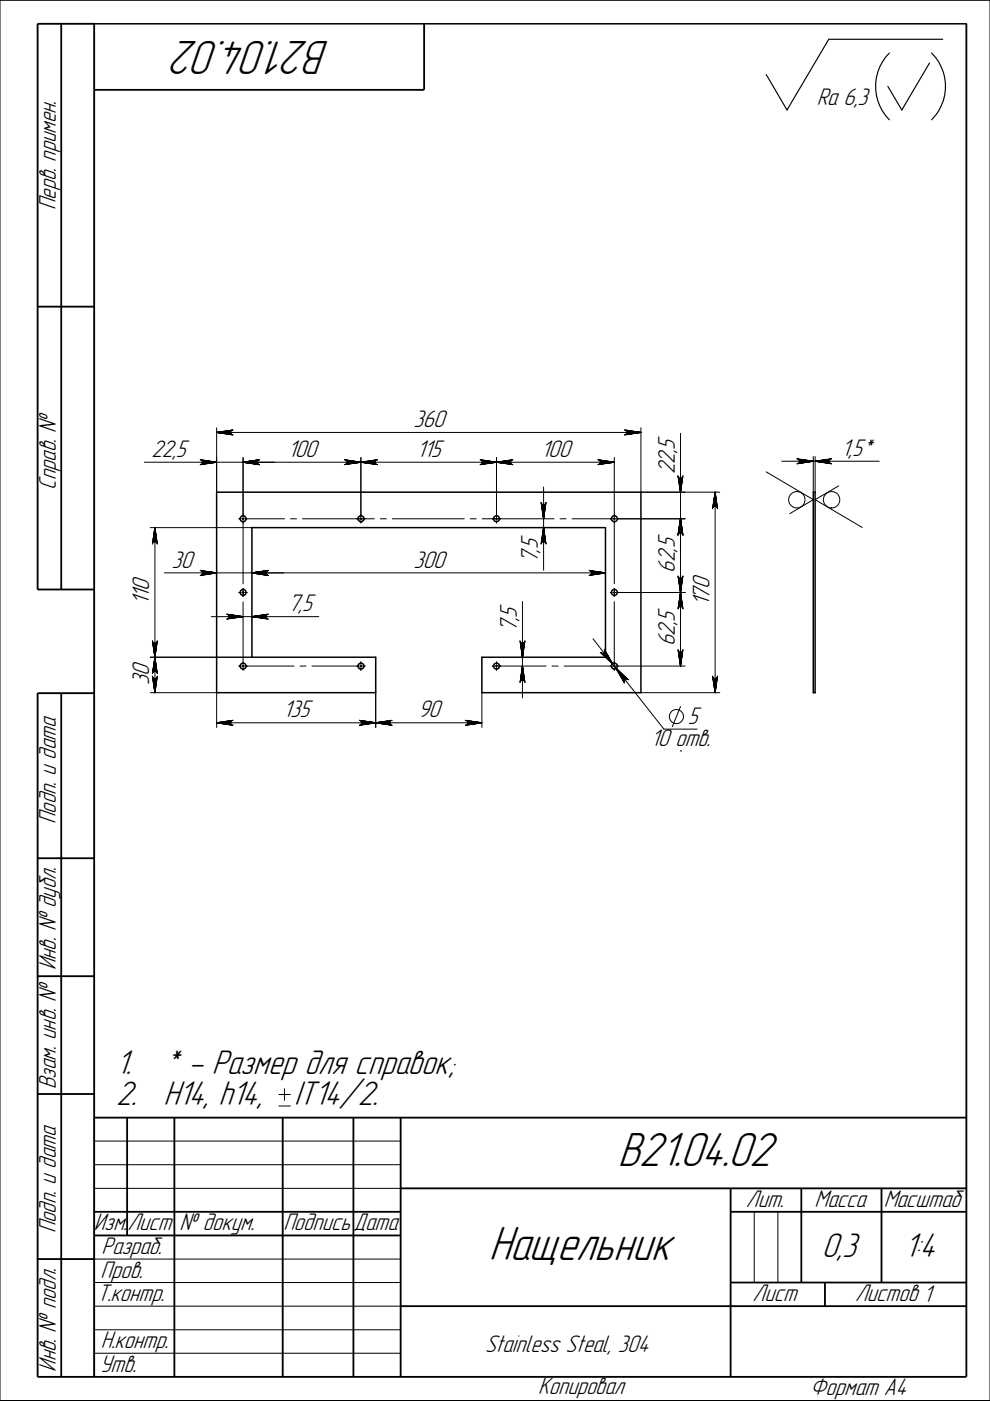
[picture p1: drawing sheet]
<svg xmlns="http://www.w3.org/2000/svg" width="210mm" height="297mm" viewBox="0 0 210 297" stroke-linecap="round" stroke-linejoin="round" font-family="sans-serif">
<g fill="none" stroke="#000" stroke-width=".21">
<path d="M0 .1h209.9v296.8h-209.9zM30.6 98h99.6M42.4 98.5l3.5-.5zM42.4 97.5l3.5 .5zM42.6 98.5l3.3-.5zM42.6 97.5l3.3 .5zM42.8 97.6l3.1 .4-3-.2zM42.9 98.2l3-.2-3.1 .4zM42.9 97.8l3 .2-3-.1zM42.9 98.1l3-.1-3 .2zM42.9 97.9l3 .1-3 .1zM45.9 91.7l3.5-.5z"/>
<path d="M45.9 91.7l3-.1v.2zM45.9 91.7l3 .1 .1 .1zM45.9 91.7l3.1 .2 .1 .2zM45.9 91.7l3.3 .5zM45.9 91.7l3.5 .5zM45.9 91.7l3.3-.5zM45.9 91.7l3.2-.4-.1 .1zM45.9 91.7l3.1-.3-.1 .2zM45.9 91.7h90M45.9 90.7v13.7M45.9 91.7h3M51.5 98l3.5-.5z"/>
<path d="M51.5 98l3-.1v.2zM51.5 98l3 .1 .1 .1zM51.5 98l3.1 .2 .1 .2zM51.5 98l3.4 .5zM51.5 98l3.5 .5zM51.5 98l3.4-.5zM51.5 98l3.2-.4-.1 .2zM51.5 98l3.1-.2-.1 .1zM51.5 97v12.5M73 98.5l3.5-.5zM73 97.5l3.5 .5zM73.2 98.5l3.3-.5z"/>
<path d="M73.2 97.5l3.3 .5zM73.4 97.6l3.1 .4-3-.2zM73.5 98.2l3-.2-3.1 .4zM73.5 97.8l3 .2-2.9-.1zM73.6 98.1l2.9-.1-3 .2zM73.6 97.9l2.9 .1-2.9 .1zM76.5 98l3.5-.5zM76.5 98l3-.1v.2zM76.5 98l3 .1 .1 .1zM76.5 98l3.1 .2 .1 .2zM76.5 98l3.4 .5zM76.5 98l3.5 .5z"/>
<path d="M76.5 98l3.4-.5zM76.5 98l3.2-.4-.1 .2zM76.5 98l3.1-.2-.1 .1zM76.5 97v12.5M101.8 98.5l3.5-.5zM101.8 97.5l3.5 .5zM102 98.5l3.3-.5zM102 97.5l3.3 .5zM102.1 97.6l3.2 .4-3.1-.2zM102.2 98.2l3.1-.2-3.2 .4zM102.2 97.8l3.1 .2-3-.1zM102.3 98.1l3-.1-3.1 .2z"/>
<path d="M102.3 97.9l3 .1-3 .1zM105.3 98l3.5 .5zM105.3 98l3.3 .5zM105.3 98l3 .2 .1 .2zM105.3 98l3 .1v.1zM105.3 98l3-.1v.2zM105.3 98l3-.2v.1zM105.3 98l3.1-.4-.1 .2zM105.3 98l3.3-.5zM105.3 98l3.5-.5zM105.3 97v12.5M126.8 97.5l3.4 .5z"/>
<path d="M126.8 98.5l3.4-.5zM126.9 97.5l3.3 .5zM126.9 98.5l3.3-.5zM127.1 97.6l3.1 .4-3-.2zM127.2 97.8l3 .2-2.9-.1zM127.2 98.2l3-.2-3.1 .4zM127.3 97.9l2.9 .1-2.9 .1zM127.3 98.1l2.9-.1-3 .2zM130.2 97v12.5M132.4 92.2l3.5-.5zM132.4 91.2l3.5 .5zM132.6 92.2l3.3-.5z"/>
<path d="M132.6 91.2l3.3 .5zM132.7 91.3l3.2 .4-3.1-.3zM132.8 91.9l3.1-.2-3.2 .4zM132.8 91.4l3.1 .3-3-.1zM132.9 91.8l3-.1-3.1 .2zM132.9 91.6l3 .1-3 .1zM132.9 91.7h3M135.9 90.7v13.7h16.7M144.3 91.9v49.3M165.7 97.8h20.7M168.9 98.4l3.5-.6zM168.9 97.3l3.5 .5z"/>
<path d="M169.1 98.3l3.3-.5zM169.1 97.3l3.3 .5zM169.3 97.4l3.1 .4-3-.3zM169.4 98.1l3-.3-3.1 .4zM169.4 97.5l3 .3-2.9-.1zM169.5 97.9l2.9-.1-3 .3zM169.5 97.7l2.9 .1-2.9 .1zM172.4 96.8v7.6M172.8 97.8l3.5-.5zM172.8 97.8l3.3-.5zM172.8 97.8l3.2-.4-.1 .1zM172.8 97.8l3.1-.3-.1 .2z"/>
<path d="M172.8 97.8l3-.1v.2zM172.8 97.8l3 .1 .1 .2zM172.8 97.8l3.1 .3 .1 .1zM172.8 97.8l3.3 .5zM172.8 97.8l3.5 .6zM172.8 96.8v7.6M31.9 111.9h21.5M32.8 111.9v3M32.8 111.9l-.5 3.5zM32.8 111.9l-.5 3.3zM32.8 111.9l-.2 3-.1 .1zM32.8 111.9l-.1 3h-.1z"/>
<path d="M32.8 111.9l.1 3h-.2zM32.8 111.9l.3 3h-.2zM32.8 111.9l.4 3.1-.1-.1zM32.8 111.9l.5 3.3zM32.8 111.9l.6 3.5zM32.8 111.9v35M50.7 110h.3M51.3 110h.5M51.5 109.7v.5M51.5 110.5v13.3M52 110h8.3M61.6 110h1.3"/>
<path d="M64.1 110h15.3M76.5 109.7v.5M76.5 110.5v.4M80.6 110h1.3M83.2 110h15.2M99.7 110h1.3M102.2 110h15.3M105.3 109.7v.5M105.3 110.5v.4M114.7 106.5l.6 3.5zM114.8 106.7l.5 3.3zM114.9 106.8l.1 .1 .3 3.1z"/>
<path d="M115 106.9l.1 .1 .2 3zM115.1 107h.2v3zM115.3 111.9l.5 3.5zM115.3 111.9l.4 3.3zM115.3 111.9l.3 3.1-.1-.1zM115.3 111.9l.2 3h-.2zM115.3 111.9v3h-.2zM115.3 111.9l-.2 3h-.1zM115.3 111.9l-.3 3-.1 .1zM115.3 111.9l-.5 3.3zM115.3 111.9l-.6 3.5zM115.3 103.3v17.6"/>
<path d="M115.3 107l.2-.1-.2 3.1zM115.5 106.9l.1-.1-.3 3.2zM115.7 106.7l-.4 3.3zM115.8 106.5l-.5 3.5zM118.7 110h1.3M121.3 110h8.5M130 110h.5M130.2 109.7v.5M130.2 110.5v13.3M130.8 110h14.5M143.7 100.9l.6 3.5zM143.8 101l.5 3.4z"/>
<path d="M143.9 101.2l.4 3.2zM144 101.3l.2 .1 .1 3zM144.2 101.4h.2l-.1 3zM144.3 110l.5 3.5zM144.3 110l.1 3h-.2zM144.3 110l-.1 3h-.2zM144.3 110l-.4 3.2zM144.3 110l-.5 3.3zM144.3 110l-.6 3.5zM144.3 110l.4 3.3zM144.3 110l.4 3.2-.2-.2zM144.3 110l.2 3h-.1z"/>
<path d="M144.3 110l-.5 3.5zM144.3 110l-.3 3-.1 .2zM144.4 101.4l.1-.1-.2 3.1zM144.5 101.3l.2-.1-.4 3.2zM144.7 101l-.4 3.4zM144.8 100.9l-.5 3.5zM151.6 104.4v3M151.6 104.4l-.5 3.5zM151.6 104.4l-.5 3.3zM151.6 104.4l-.3 3-.1 .1zM151.6 104.4l-.1 3h-.2zM151.6 104.4l.1 3h-.2z"/>
<path d="M151.6 104.4l.3 3h-.2zM151.6 104.4l.4 3.1-.1-.1zM151.6 104.4l.5 3.3zM151.6 104.4l.6 3.5zM151.6 104.4v42.5M162.5 100l9.9 5.9-4.9 3M177.8 103l-5 2.9 10 5.9M31.9 139.3h21.5M32.3 135.9l.5 3.4zM32.3 136l.5 3.3zM32.5 136.2l.1 .1 .2 3zM32.6 136.3h.1l.1 3z"/>
<path d="M32.7 136.3h.2l-.1 3zM32.8 136.3v6M32.8 139.3l-.5 3.5zM32.8 139.3l-.5 3.4zM32.8 139.3l-.2 3.1-.1 .1zM32.8 139.3l-.1 3-.1 .1zM32.8 139.3l.1 3h-.2zM32.8 139.3l.3 3.1-.2-.1zM32.8 139.3l.4 3.2-.1-.1zM32.8 139.3l.5 3.4zM32.8 139.3l.6 3.5zM32.9 136.3h.2l-.3 3z"/>
<path d="M33.1 136.3l.1-.1-.4 3.1zM33.3 136l-.5 3.3zM33.4 135.9l-.6 3.4zM34.9 121.5h93.5M42.4 120.9l3.5 .6zM42.4 122l3.5-.5zM42.6 121l3.3 .5zM42.6 122l3.3-.5zM42.8 121.1l3.1 .4-3-.3zM42.8 121.8l3.1-.3zM42.9 121.2l3 .3-3-.1zM42.9 121.4l3 .1-3 .1z"/>
<path d="M42.9 121.6l3-.1-3 .2zM42.9 121.5h3M44.8 130.7h22.8M48 131.3l3.5-.6zM48 130.2l3.5 .5zM48.2 131.2l3.3-.5zM48.2 130.2l3.3 .5zM48.4 131.1l.1-.1 3-.3zM48.4 130.4l3.1 .3-3-.2zM48.5 130.5l3 .2-3-.1zM48.5 130.8l3-.1-3 .3zM48.5 130.6l3 .1-3 .1z"/>
<path d="M48.5 130.7h3M50.7 125.6h.3M51.3 125.6h.5M51.5 124.7v1.8M51.5 127.6v13.1M52 125.6h.4M53.4 130.7l3.5-.5zM53.4 130.7l3.3-.5zM53.4 130.7l3.2-.3-.1 .1zM53.4 130.7l3.1-.2-.1 .1zM53.4 130.7l3-.1v.2zM53.4 130.7l3 .1 .1 .2z"/>
<path d="M53.4 130.7l3.1 .3 .1 .1zM53.4 130.7l3.3 .5zM53.4 130.7l3.5 .6zM53.4 121.5l3.5 .5zM53.4 121.5l3.3 .5zM53.4 121.5l3.2 .3zM53.4 121.5l3 .1 .1 .1zM53.4 121.5l3-.1v.2zM53.4 121.5l3.1-.3-.1 .2zM53.4 121.5l3.2-.4-.1 .1zM53.4 121.5l3.3-.5zM53.4 121.5l3.5-.6z"/>
<path d="M53.4 130.7h3M53.4 121.5h3M110.2 135.9l.6 3.4zM110.3 136l.5 3.3zM110.4 136.2l.1 .1 .3 3zM110.5 136.3h.2l.1 3zM110.7 136.3h.2l-.1 3zM110.8 127.5v20.5M110.9 136.3h.1l-.2 3zM111 136.3l.2-.1-.4 3.1zM111.3 136l-.5 3.3zM111.3 135.9l-.5 3.4z"/>
<path d="M124.9 120.9l3.5 .6zM124.9 122l3.5-.5zM125.1 121l3.3 .5zM125.1 122l3.3-.5zM125.2 121.1l3.2 .4-3.1-.3zM125.2 121.8l3.2-.3zM125.3 121.2l3.1 .3-3-.1zM125.4 121.4l3 .1-3 .1zM125.4 121.6l3-.1-3.1 .2zM125.4 121.5h3M125.7 135.4l15.1 19.2h7M127.3 138.3l2.6 2.4z"/>
<path d="M127.5 138.4l2.4 2.3zM127.6 138.5l2.3 2.2zM127.8 138.5l.2-.1 1.9 2.3zM128 138.4l.1-.1 1.8 2.4zM128.1 137.7l1.8 3zM128.2 137.8l1.7 2.9zM128.2 138.2l1.7 2.5-1.8-2.4zM128.2 138l1.7 2.7-1.7-2.5zM129.4 125.6h.4M130 125.6h.5M130.2 124.7v1.8M130.2 127.6v13.2"/>
<path d="M130.8 125.6h14.5M143.8 122.1l.5 3.5zM143.8 137.7l.5 3.5zM143.8 122.3l.5 3.3zM143.8 137.9l.5 3.3zM143.9 122.4l.1 .2 .3 3zM143.9 138l.1 .2 .3 3zM144 122.6h.2l.1 3zM144 138.2h.2l.1 3zM144.2 122.6h.2l-.1 3zM144.2 138.2h.2l-.1 3zM144.3 125.6l-.5 3.5z"/>
<path d="M144.3 125.6l-.5 3.3zM144.3 125.6l-.3 3.1-.1 .1zM144.3 125.6l-.1 3-.2 .1zM144.3 125.6l.1 3h-.2zM144.3 125.6l.2 3.1-.1-.1zM144.3 125.6l.4 3.2-.2-.1zM144.3 125.6l.4 3.3zM144.3 125.6l.5 3.5zM144.4 122.6h.1l-.2 3zM144.4 138.2h.1l-.2 3zM144.5 122.6l.2-.2-.4 3.2zM144.5 138.2l.2-.2-.4 3.2z"/>
<path d="M144.7 122.3l-.4 3.3zM144.7 137.9l-.4 3.3zM144.8 122.1l-.5 3.5zM144.8 137.7l-.5 3.5zM31.9 146.9h14v7.3M32.3 143.3l.5 3.6zM32.3 143.5l.5 3.4zM32.5 143.7l.1 .1 .2 3.1zM32.6 143.8l.1 .1 .1 3zM32.7 143.9h.2l-.1 3zM32.8 143.9v3M32.9 143.9l.2-.1-.3 3.1z"/>
<path d="M33.1 143.8l.1-.1-.4 3.2zM33.3 143.5l-.5 3.4zM33.4 143.3l-.6 3.6zM45.9 153.2l3.5 .6zM45.9 153.2l3.3 .5zM45.9 153.2l3.1 .3 .1 .1zM45.9 153.2l3 .2 .1 .1zM45.9 153.2h3v.2zM45.9 153.2l3.1-.2-.1 .2zM45.9 153.2l3.2-.3-.1 .1zM45.9 153.2l3.3-.4zM45.9 153.2l3.5-.5z"/>
<path d="M50.7 141.2h.3M51.3 141.2h.5M51.5 141v.5M51.5 141.7v.4M52 141.2h10.3M63.6 141.2h1.3M66.1 141.2h9.9M76.2 152.7l3.5 .5zM76.2 153.8l3.5-.6zM76.3 141.2h.5M76.3 152.8l3.4 .4zM76.3 153.7l3.4-.5z"/>
<path d="M76.5 152.9l3.2 .3-3.1-.2zM76.5 140.3v.4M76.5 141v.5M76.5 141.7v.4M76.6 153l3.1 .2h-3zM76.6 153.5l3.1-.3-3.2 .4zM76.7 153.2h3l-3 .2zM76.7 153.4l3-.2-3.1 .3zM77 141.2h.4M79.7 153.2l3.4 .6zM79.7 153.2l3.3 .5zM79.7 153.2l3 .3 .1 .1z"/>
<path d="M79.7 153.2l3 .2v.1zM79.7 153.2h3v.2zM79.7 153.2l3-.2v.2zM79.7 153.2l3.1-.3-.1 .1zM79.7 153.2l3.3-.4zM79.7 153.2l3.4-.5zM79.7 146.9v7.3M98.6 152.7l3.6 .5zM98.6 153.8l3.6-.6zM98.8 152.8l3.4 .4zM98.8 153.7l3.4-.5zM99 152.9l3.2 .3-3.1-.2z"/>
<path d="M99.1 153l3.1 .2h-3zM99.1 153.5l3.1-.3-3.2 .4zM99.2 153.2h3l-3 .2zM99.2 153.4l3-.2-3.1 .3zM102.2 153.2l-56.3 .1M102.2 146.9v7.3M104.4 141.2h.4M105 141.2h.5M105.3 140.3v.4M105.3 141v.5M105.3 141.7v.4M105.6 141.2h10.2"/>
<path d="M110.8 141.2l.5 3.5zM110.8 141.2l.5 3.3zM110.8 141.2l.4 3.2-.2-.1zM110.8 141.2l.2 3.1-.1-.1zM110.8 141.2l.1 3h-.2zM110.8 141.2l-.1 3-.2 .1zM110.8 141.2l-.3 3.1-.1 .1zM110.8 141.2l-.5 3.3zM110.8 141.2l-.6 3.5zM117.1 141.2h1.2M119.6 141.2h10.2M130 141.2h.5"/>
<path d="M130.2 141v.5M130.2 141.7v.4M130.6 141.7l1.8 3.1zM130.6 141.7l1.7 2.9zM130.6 141.7l1.7 2.6v.2zM130.6 141.7l1.8 2.4-.1 .2zM130.6 141.7l2 2.3-.2 .1zM130.6 141.7l2.2 2.3h-.2zM130.6 141.7l2.3 2.3h-.1zM130.6 141.7l2.5 2.3zM130.6 141.7l2.6 2.4zM130.8 141.2h14.5"/>
<path d="M135.9 146.9h16.7M144.3 149.8l-1.7 4.3M151.1 143.3l.5 3.6zM151.1 143.5l.5 3.4zM151.2 143.7l.1 .1 .3 3.1zM151.3 143.8l.2 .1 .1 3zM151.5 143.9h.2l-.1 3zM151.6 143.9v3M151.7 143.9l.2-.1-.3 3.1zM151.9 143.8l.1-.1-.4 3.2zM152.1 143.5l-.5 3.4zM152.2 143.3l-.6 3.6z"/>
<path d="M20 237v54.9M59.1 234.5h2.5M59.1 232.1h2.5M60.3 230.8v2.5M20 252h64.9M20 246.9h64.9M20 241.9h64.9M159.9 256.9v15M164.9 256.9v15M20 276.9h64.9M20 271.9h64.9M20 266.9h64.9"/>
<path d="M20 286.9h64.9M20 281.9h64.9"/>
<circle cx="169" cy="106" r="1.75"/>
<circle cx="176.3" cy="106" r="1.74"/>
<circle cx="143.4" cy="151.9" r="1.51"/>
</g>
<g fill="none" stroke="#000" stroke-width=".32">
<path d="M20 5h184.9M45.9 104.4h90v42.5h-33.7v-7.6h26.2v-27.4h-75v27.4h26.3v7.6h-33.8zM172.4 104.4h.4v42.5h-.4z"/>
<circle cx="51.5" cy="110" r=".62"/>
<circle cx="76.5" cy="110" r=".62"/>
<circle cx="105.3" cy="110" r=".62"/>
<circle cx="130.3" cy="110" r=".62"/>
<circle cx="51.5" cy="125.6" r=".62"/>
<circle cx="130.3" cy="125.6" r=".62"/>
<circle cx="51.5" cy="141.2" r=".62"/>
<circle cx="76.5" cy="141.2" r=".62"/>
<circle cx="105.3" cy="141.2" r=".62"/>
<circle cx="130.3" cy="141.2" r=".62"/>
</g>
<g fill="none" stroke="#000" stroke-width=".39">
<path d="M13 5v120M89.9 5v14h-69.9M204.9 5v286.9h-196.9v-144.9h12M8 65h12M42.8 98.2h3.1M42.8 97.8h3.1M45.9 91.9h3.2M45.9 91.5h3.2M51.5 98.2h3.2M51.5 97.8h3.2M73.4 98.2h6.3M73.4 97.8h6.3"/>
<path d="M102.1 98.2h6.3M102.1 97.8h6.3M127.1 98.2h3.1M127.1 97.8h3.1M132.7 91.9h3.2M132.7 91.5h3.2M169.3 97.6h3.1M172.8 97.6h3.2M32.6 111.9v3.1M33 111.9v3.1M115.1 106.8v3.2M115.1 111.9v3.1"/>
<path d="M115.4 106.8v3.2M115.4 111.9v3.1M144.1 101.2v3.2M144.1 110v3.2M144.5 101.2v3.2M144.5 110v3.2M151.8 104.4v3.1M20 125h-12v-120h12v286.9M32.6 136.2v6.3M33 136.2v6.3M42.8 121.3h3.1M42.8 121.7h3.1"/>
<path d="M48.4 130.9h3.1M48.4 130.5h3.1M53.4 130.9h3.2M53.4 130.5h3.2M53.4 121.3h3.2M53.4 121.7h3.2M110.6 136.2v3.1M111 136.2v3.1M125.2 121.3h3.2M125.2 121.7h3.2M144.1 122.4v6.4M144.1 138v3.2"/>
<path d="M144.5 122.4v6.4M144.5 138v3.2M13 147v144.9M32.6 143.7v3.2M33 143.7v3.2M45.9 153.1h3.2M45.9 153.4h3.2M76.5 153.1h6.3M76.5 153.4h6.3M99 153.1h3.2M99 153.4h3.2M110.6 141.2v3.2"/>
<path d="M111 141.2v3.2M151.8 143.7v3.2M8 182h12M8 207h12M8 232h12M20 237h184.9M27 237v24.9M37 237v54.9M59.9 237v54.9M74.9 237v54.9M84.9 237v54.9M20 256.9h64.9"/>
<path d="M84.9 252h120M154.9 256.9h50M154.9 252v39.9M169.9 252v19.9M186.9 252v19.9M8 266.9h12M20 261.9h64.9M84.9 276.9h120M154.9 271.9h50M174.9 271.9v5"/>
</g>
<g fill="none" stroke="#000" stroke-width=".25">
<path d="M188.6 11.3a10 10 0 0 0 0 14.1M197.1 13.3l-5.9 10-3-5M197.5 11.3a10 10 0 0 1 0 14.1M199.9 8.3h-24.2l-8.8 15-4.4-7.5M42.9 98.1h3M42.9 97.9h3M45.9 91.8h3.1M45.9 91.6h3.1M51.5 98.1h3.1M51.5 97.9h3.1M73.5 98.1h6.1M73.5 97.9h6.1"/>
<path d="M102.2 98.1h6.1M102.2 97.9h6.1M127.2 98.1h3M127.2 97.9h3M132.8 91.8h3.1M132.8 91.6h3.1M169.4 97.7h3M172.8 97.7h3.1M32.7 111.9v3M33 111.9v3M115.1 106.9v3.1M115.1 111.9v3"/>
<path d="M115.4 106.9v3.1M115.4 111.9v3M144.2 110v3M144.4 101.3v3.1M144.4 110v3M151.7 104.4v3M32.7 136.3v6.1M33 136.3v6.1M42.9 121.3h3M48.5 130.9h3M48.5 130.6h3M53.4 130.9h3.1"/>
<path d="M53.4 130.6h3.1M53.4 121.3h3.1M110.6 136.3v3M110.9 136.3v3M125.3 121.3h3.1M144.2 122.6v6.1M144.2 138.2v3M144.4 122.6v6.1M144.4 138.2v3M32.7 143.8v3.1M33 143.8v3.1M45.9 153.1h3.1"/>
<path d="M45.9 153.4h3.1M76.6 153.1h6.1M76.6 153.4h6.1M99.1 153.1h3.1M99.1 153.4h3.1M110.6 141.2v3.1M110.9 141.2v3.1M144.3 159.2h.1M151.7 143.8v3.1"/>
</g>
<g fill="#000">
<path d="M45.9 91.7l3.5-.5zM45.9 91.7l3.3 .5zM45.9 91.7l3.5 .5zM45.9 91.7l3.3-.5zM42.4 98.5l3.5-.5zM42.6 98.5l3.3-.5zM42.6 97.5l3.3 .5zM42.4 97.5l3.5 .5zM51.5 98l3.5-.5zM51.5 98l3.4 .5zM51.5 98l3.5 .5zM51.5 98l3.4-.5z"/>
<path d="M73 98.5l3.5-.5zM73.2 98.5l3.3-.5zM73.2 97.5l3.3 .5zM73 97.5l3.5 .5zM76.5 98l3.5-.5zM76.5 98l3.4 .5zM76.5 98l3.5 .5zM76.5 98l3.4-.5zM101.8 98.5l3.5-.5zM102 98.5l3.3-.5zM102 97.5l3.3 .5zM101.8 97.5l3.5 .5z"/>
<path d="M105.3 98l3.5 .5zM105.3 98l3.3 .5zM105.3 98l3.3-.5zM105.3 98l3.5-.5zM126.8 97.5l3.4 .5zM126.9 97.5l3.3 .5zM126.9 98.5l3.3-.5zM126.8 98.5l3.4-.5zM132.4 92.2l3.5-.5zM132.6 92.2l3.3-.5zM132.6 91.2l3.3 .5zM132.4 91.2l3.5 .5z"/>
<path d="M168.9 98.4l3.5-.6zM169.1 98.3l3.3-.5zM169.1 97.3l3.3 .5zM168.9 97.3l3.5 .5zM172.8 97.8l3.5-.5zM172.8 97.8l3.3-.5zM172.8 97.8l3.3 .5zM172.8 97.8l3.5 .6zM32.8 111.9l-.5 3.5zM32.8 111.9l-.5 3.3zM32.8 111.9l.5 3.3zM32.8 111.9l.6 3.5z"/>
<path d="M114.7 106.5l.6 3.5zM114.8 106.7l.5 3.3zM115.7 106.7l-.4 3.3zM115.8 106.5l-.5 3.5zM115.3 111.9l.5 3.5zM115.3 111.9l.4 3.3zM115.3 111.9l-.5 3.3zM115.3 111.9l-.6 3.5zM144.3 110l.5 3.5zM144.3 110l-.5 3.3zM144.3 110l-.6 3.5zM143.7 100.9l.6 3.5z"/>
<path d="M143.8 101l.5 3.4zM144.7 101l-.4 3.4zM144.8 100.9l-.5 3.5zM144.3 110l.4 3.3zM144.3 110l-.5 3.5zM151.6 104.4l-.5 3.5zM151.6 104.4l-.5 3.3zM151.6 104.4l.5 3.3zM151.6 104.4l.6 3.5zM32.8 139.3l-.5 3.5zM32.8 139.3l-.5 3.4zM32.8 139.3l.5 3.4z"/>
<path d="M32.8 139.3l.6 3.5zM33.4 135.9l-.6 3.4zM33.3 136l-.5 3.3zM32.3 136l.5 3.3zM32.3 135.9l.5 3.4zM42.4 120.9l3.5 .6zM42.6 121l3.3 .5zM42.6 122l3.3-.5zM42.4 122l3.5-.5zM48 131.3l3.5-.6zM48.2 131.2l3.3-.5zM48.2 130.2l3.3 .5z"/>
<path d="M48 130.2l3.5 .5zM53.4 130.7l3.5-.5zM53.4 130.7l3.3-.5zM53.4 130.7l3.3 .5zM53.4 130.7l3.5 .6zM53.4 121.5l3.5 .5zM53.4 121.5l3.3 .5zM53.4 121.5l3.3-.5zM53.4 121.5l3.5-.6zM110.2 135.9l.6 3.4zM110.3 136l.5 3.3zM111.3 136l-.5 3.3z"/>
<path d="M111.3 135.9l-.5 3.4zM124.9 120.9l3.5 .6zM125.1 121l3.3 .5zM125.1 122l3.3-.5zM124.9 122l3.5-.5zM144.8 122.1l-.5 3.5zM144.7 122.3l-.4 3.3zM143.8 122.3l.5 3.3zM143.8 122.1l.5 3.5zM144.3 125.6l-.5 3.5zM144.3 125.6l-.5 3.3zM144.3 125.6l.4 3.3z"/>
<path d="M144.3 125.6l.5 3.5zM33.4 143.3l-.6 3.6zM33.3 143.5l-.5 3.4zM32.3 143.5l.5 3.4zM32.3 143.3l.5 3.6zM45.9 153.2l3.5 .6zM45.9 153.2l3.3 .5zM45.9 153.2l3.3-.4zM45.9 153.2l3.5-.5zM76.2 152.7l3.5 .5zM76.3 152.8l3.4 .4zM76.3 153.7l3.4-.5z"/>
<path d="M76.2 153.8l3.5-.6zM79.7 153.2l3.4 .6zM79.7 153.2l3.3 .5zM79.7 153.2l3.3-.4zM79.7 153.2l3.4-.5zM98.6 152.7l3.6 .5zM98.8 152.8l3.4 .4zM98.8 153.7l3.4-.5zM98.6 153.8l3.6-.6zM110.8 141.2l.5 3.5zM110.8 141.2l.5 3.3zM110.8 141.2l-.5 3.3z"/>
<path d="M110.8 141.2l-.6 3.5zM128.1 137.7l1.8 3zM128.2 137.8l1.7 2.9zM128.2 138l1.7 2.7-1.7-2.5zM128.2 138.2l1.7 2.5-1.8-2.4zM128 138.4l.1-.1 1.8 2.4zM127.8 138.5l.2-.1 1.9 2.3zM127.6 138.5l2.3 2.2zM127.5 138.4l2.4 2.3zM127.3 138.3l2.6 2.4zM130.6 141.7l1.8 3.1zM130.6 141.7l1.7 2.9z"/>
<path d="M130.6 141.7l1.7 2.6v.2zM130.6 141.7l1.8 2.4-.1 .2zM130.6 141.7l2 2.3-.2 .1zM130.6 141.7l2.2 2.3h-.2zM130.6 141.7l2.3 2.3h-.1zM130.6 141.7l2.5 2.3zM130.6 141.7l2.6 2.4zM144.8 137.7l-.5 3.5zM144.7 137.9l-.4 3.3zM143.8 137.9l.5 3.3zM143.8 137.7l.5 3.5zM152.2 143.3l-.6 3.6z"/>
<path d="M152.1 143.5l-.5 3.4zM151.1 143.5l.5 3.4zM151.1 143.3l.5 3.6z"/>
</g>
<path d="M169.4 97.9h3M172.8 97.9h3.1M144.1 101.3v3.1M144.1 110v3M151.5 104.4v3M42.9 121.6h3M53.4 121.6h3.1M125.3 121.6h3.1M151.5 143.8v3.1" fill="none" stroke="#000" stroke-width=".28"/>
<path d="M169.3 98h3.1M172.8 98h3.2M151.4 104.4v3.1M151.4 143.7v3.2" fill="none" stroke="#000" stroke-width=".42"/>
<g font-size="10.7">
<text x="70" y="8.7" transform="rotate(-180 70 8.7)">В21.04.02</text>
<text x="131" y="247.3">В21.04.02</text>
<text x="103.6" y="267.2">Нащельник</text>
</g>
<g font-size="7.6">
<text x="24.7" y="227.7">1.</text>
<text x="34.6" y="227.7">* - Размер для справок;</text>
<text x="24.7" y="234.3">2.</text>
<text x="34.6" y="234.3">H14, h14,</text>
<text x="62.3" y="234.3">IT14/2.</text>
<text x="174.3" y="266.5">0,3</text>
<text x="191.8" y="266.5">1:4</text>
</g>
<g font-size="5.4">
<text x="173.2" y="22.2">Ra 6,3</text>
<text x="11.9" y="44.6" transform="rotate(-90 11.9 44.6)">Перв. примен.</text>
<text x="87.7" y="90.6">360</text>
<text x="32.1" y="96.9">22,5</text>
<text x="61" y="96.9">100</text>
<text x="88.4" y="96.9">115</text>
<text x="114.8" y="96.9">100</text>
<text x="143.1" y="100.6" transform="rotate(-90 143.1 100.6)">22,5</text>
<text x="178.4" y="96.7">1,5*</text>
<text x="11.9" y="103.8" transform="rotate(-90 11.9 103.8)">Справ. №</text>
<text x="114.1" y="119.4" transform="rotate(-90 114.1 119.4)">7,5</text>
<text x="36.3" y="120.3">30</text>
<text x="87.7" y="120.3">300</text>
<text x="143.1" y="121.4" transform="rotate(-90 143.1 121.4)">62,5</text>
<text x="31.6" y="128.2" transform="rotate(-90 31.6 128.2)">110</text>
<text x="61.1" y="129.6">7,5</text>
<text x="150.4" y="128.6" transform="rotate(-90 150.4 128.6)">170</text>
<text x="109.6" y="134" transform="rotate(-90 109.6 134)">7,5</text>
<text x="143.1" y="137" transform="rotate(-90 143.1 137)">62,5</text>
<text x="31.6" y="145.2" transform="rotate(-90 31.6 145.2)">30</text>
<text x="60" y="152.1">135</text>
<text x="88.7" y="152.1">90</text>
<text x="145.8" y="153.5">5</text>
<text x="138" y="158.1">10 отв.</text>
<text x="11.9" y="174.8" transform="rotate(-90 11.9 174.8)">Подп. и дата</text>
<text x="11.9" y="230.9" transform="rotate(-90 11.9 230.9)">Взам. инв. № Инв. № дубл.</text>
<text x="158.2" y="255.9">Лит.</text>
<text x="172.7" y="255.9">Масса</text>
<text x="187.4" y="255.9">Масштаб</text>
<text x="11.9" y="261.5" transform="rotate(-90 11.9 261.5)">Подп. и дата</text>
<text x="19.9" y="260.9">Изм.Лист № докум.</text>
<text x="60.1" y="260.9">ПодписьДата</text>
<text x="21.6" y="265.9">Разраб.</text>
<text x="20.6" y="275.9">Т.контр.</text>
<text x="21.3" y="270.9">Пров.</text>
<text x="159.6" y="275.9">Лист</text>
<text x="181.3" y="275.9">Листов 1</text>
<text x="21.4" y="285.9">Н.контр.</text>
<text x="102.9" y="286.7">Stainless Steal, 304</text>
<text x="11.9" y="290.9" transform="rotate(-90 11.9 290.9)">Инв. № подл.</text>
<text x="21.2" y="290.9">Утв.</text>
<text x="114.1" y="295.6">Копировал</text>
<text x="171.8" y="295.7">Формат A4</text>
</g>
</svg>
